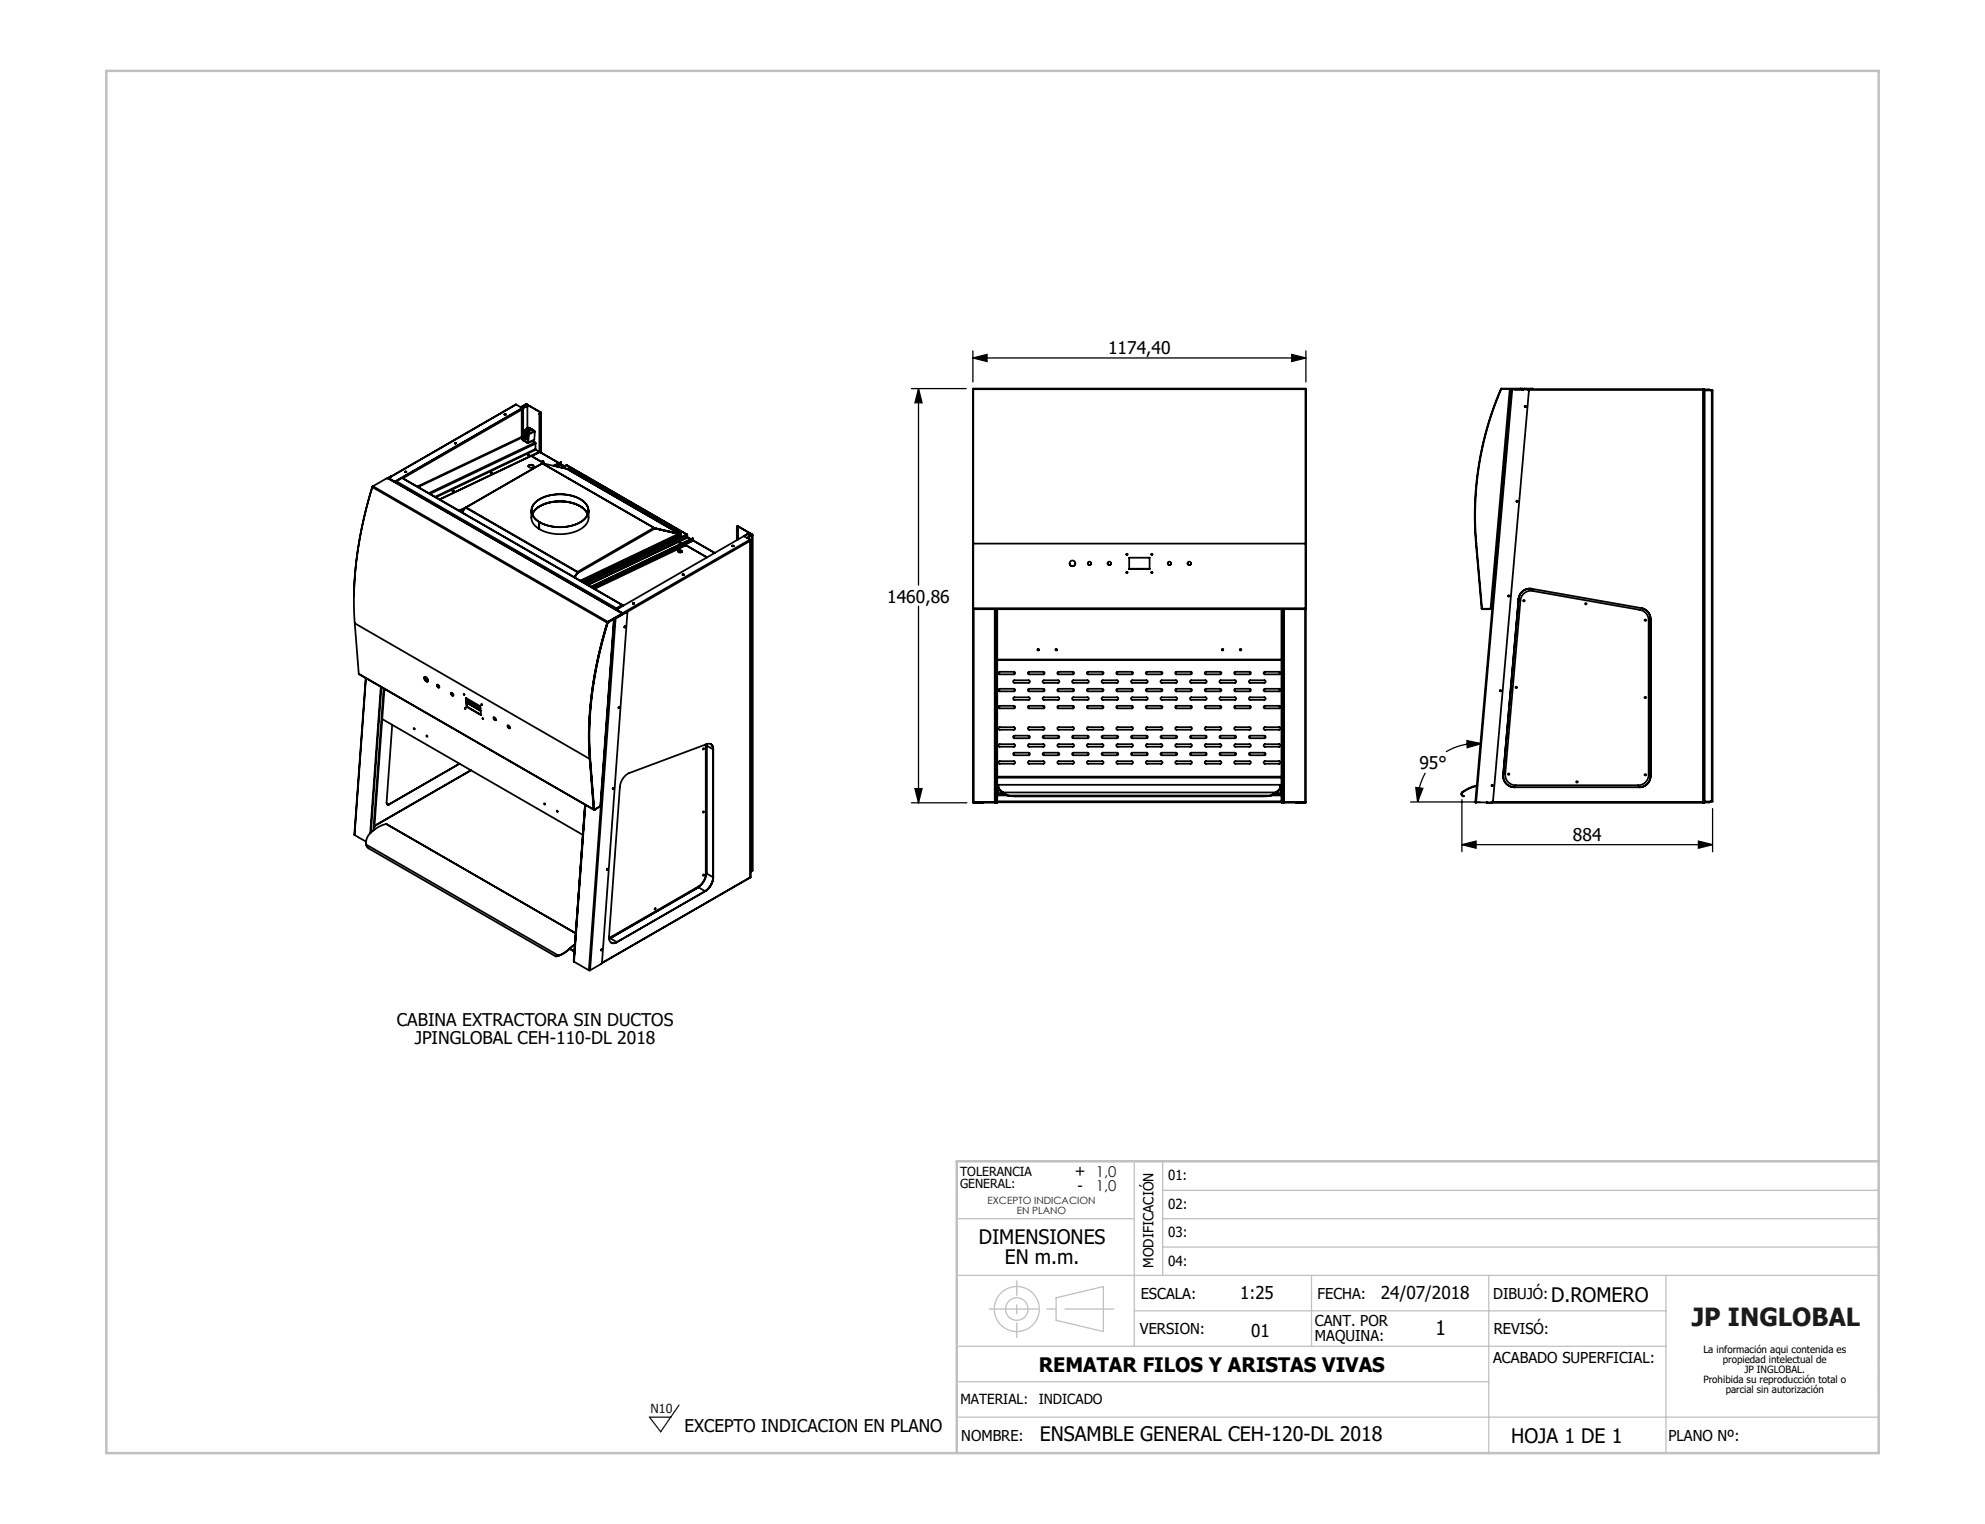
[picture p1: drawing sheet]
<svg xmlns="http://www.w3.org/2000/svg" width="280mm" height="215mm" viewBox="0 0 280 215" stroke-linecap="round" stroke-linejoin="round" font-family="sans-serif">
<g fill="none" stroke="#c0c0c0" stroke-width=".18">
<path d="M135 171.9h25M135 179.9h130M160 163.8v26.1M164 167.9h101M164 171.9h101M164 175.9h101M164 163.8v16.1M185 179.9v10M210 179.9v25.2M235 179.9v25.2M135 194.9h75M135 199.9h130"/>
<path d="M135 189.9h100M149 183.1l6.6-1.6v6.4l-6.6-1.6zM160 184.9h75"/>
<circle cx="143.4" cy="184.7" r="1.59"/>
<circle cx="143.4" cy="184.7" r="3.2"/>
</g>
<g fill="none" stroke="#000" stroke-width=".18">
<path d="M128.6 54.8h7.7M129.6 54.8l.5 2h-1zM129.6 54.8v27.7M137.2 50.5l2-.5v1zM137.2 49.5v4.4M137.2 50.5h47M182.2 50l2 .5-2 .5zM184.2 49.5v4.4M129.6 85.5v27.8M128.6 113.3h7.8M129.1 111.3h1l-.5 2zM199 113.1h9.8"/>
<path d="M199.7 111.1l1 .1-.7 1.9zM201.1 109a8.3 8.3 0 0 0-1.1 4.1M206.2 119.2l2-.5v1zM206.2 112.8v7.4M206.2 119.2h35.4M206.9 104.5l2 .4-1.9 .6zM208.9 104.9a8.3 8.3 0 0 0-4.9 1.2M239.6 118.7l2 .5-2 .5zM241.6 114.1v6.1"/>
</g>
<path d="M95.8 198.2l-2.6 3.8-1.6-2.1h3" fill="none" stroke="#191924" stroke-width=".18"/>
<path d="M265 163.8v41.2" fill="none" stroke="#c0c0c0" stroke-width=".18" stroke-dasharray="15.2 1.3 1.3 1.3" stroke-dashoffset="6.1"/>
<path d="M135 205h130" fill="none" stroke="#c0c0c0" stroke-width=".18" stroke-dasharray="15.2 1.3 1.3 1.3" stroke-dashoffset="-.3"/>
<path d="M139.5 184.7h17.6" fill="none" stroke="#c0c0c0" stroke-width=".18" stroke-dasharray="15.2 1.3 1.3 1.3" stroke-dashoffset="8.4"/>
<path d="M143.4 180.7v8" fill="none" stroke="#c0c0c0" stroke-width=".18" stroke-dasharray="15.2 1.3 1.3 1.3" stroke-dashoffset="13.1"/>
<path d="M15 10h250v195h-250zM265 163.8h-130v41.2" fill="none" stroke="#c0c0c0" stroke-width=".35"/>
<path d="M137.2 50.5l2-.5v1zM182.2 50l2 .5-2 .5zM129.1 111.3h1l-.5 2zM129.6 54.8l.5 2h-1zM239.6 118.7l2 .5-2 .5zM206.2 119.2l2-.5v1zM206.9 104.5l2 .4-1.9 .6zM199.7 111.1l1 .1-.7 1.9z" fill="#000"/>
<g fill="none" stroke="#000" stroke-width=".25">
<path d="M71.2 58.5h.2M71.2 58.4l.2 .1zM71.2 58.5h.1M71.3 58.5h-.1M72.8 57.1l-18.1 10.4M72.8 57.1l.9 .5M73.5 57.7l.1 .1M73.6 57.7h.1M73.6 57.7v.1M73.6 57.8v3.8M73.6 57.8l-16.8 9.7M73.6 57.6v4.1"/>
<path d="M73.7 57.6h.1M73.7 57.6l-17.9 10.3M73.8 57.6h.1M73.8 57.6h-.1M73.8 57.6v3.2M74.1 57h.2M74.1 57l.1 .1M74.1 57l-.6 .5 .7-.4M74.2 57.1h.1M74.2 57.1v.2M74.3 57.3l.1 .1v3M74.3 57.3l-.5 .3"/>
<path d="M74.3 57.1l2 1.1M74.3 57.1v.2M74.3 57l2 1.2M74.3 57v.1M74.3 57.3h.1M76.2 58.3l-.1 .1M76.2 58.3l-.1 .1v5.4M76.2 58.3h.1M76.2 58.3v5.5M76.3 58.2l-.1 .1M76.3 58.2v.1M76.3 58.2h.1"/>
<path d="M76.3 58.2v5.7M137.3 54.9l-.1 21.8M137.3 54.9v21.8M137.3 54.9v-.1h46.8v.1M137.3 54.9h46.8M184.1 54.9l.1 21.8M184.1 54.9v21.8M211.7 54.9a45.2 45.2 0 0 0-3.5 21.8M211.7 54.9h.1M211.8 54.8l-.1 .1M211.8 54.8h2.7M211.8 54.8v.1"/>
<path d="M213 54.9h.1l-2.7 31h-.1zM213.3 55h2.2l.2 .2-5.1 57.8-.2 .2h-2.2M213.3 55h-.1l-5 58.2M213.3 55l-5.1 58.2M213.8 54.9l-.1 .1M214.5 54.9h-2.7a45.1 45.1 0 0 0-3.5 21.8M214.5 54.8h.2M214.5 54.9h.2M214.5 54.8v.1M214.7 54.8l.1 .1M214.7 54.9h.1M214.7 54.8v.1"/>
<path d="M214.7 54.9v.1M214.8 54.9v.1M214.8 54.9h.1M214.8 54.9l.1 .1M214.8 54.9h25.5M214.9 55h.1M214.9 54.9v.1M215 54.9h.1M215 54.8l-.1 .1M215 54.9h1.1M215 54.8h1.1M215 54.8v.1"/>
<path d="M215.6 55h24.6M216.1 54.9h.1M216.1 54.8l.2 .1M216.1 54.8v.1M240.2 55v58.1M240.3 54.9l-.1 .1M240.3 54.9h.1M240.3 55.3h.1M240.3 55.1h.1M240.3 54.9v58.3M240.4 55.1v.2M240.4 55.1h.1"/>
<path d="M240.4 55.3v57.6M240.4 54.9h.7l.2 .2M240.4 54.9v.2M240.5 55.1h1M240.5 55.1v58M241.5 55.1h.1v58h-.1M241.5 55.1v58M52.5 68.7a52.5 52.5 0 0 0-2.5 19.2M52.5 68.7l33.1 19.1M52.5 68.6a56 56 0 0 0-2.6 15.5M52.5 68.6v.1M52.6 68.6h-.1"/>
<path d="M52.6 68.6l-.1 .1M52.6 68.6l33.1 19.1M54.8 67.5h-.1M54.8 67.5h.1M54.8 67.5l32.8 19v.1M54.8 67.5h-.3l-1.9 1.1M54.8 67.5l33 19.1M54.8 67.5l.7 .4M55.1 67.7h.1M55.2 67.2h.1M55.5 67.9h.3M55.7 67.9l.1 .1"/>
<path d="M55.7 67.9h.1M55.8 67.9v.1M55.8 67.9h.1M55.9 67.9l-.1 .2M55.9 67.9l31.1 17.9M56.7 67.4l31.1 18M56.7 67.4l31 18M56.7 67.4l-.8 .5M57.1 66.5l.2 .1zM57.1 66.6h.2zM57.2 66.6h.1M57.5 69.1h.1"/>
<path d="M63.8 69.3h.2zM63.9 69.3h.1M64.1 62.5h.2M64.1 62.5h.2zM64.2 62.5h.1M64.2 62.6h.1M64.3 62.5l-.1 .1M65.2 72.2l-.1 .1M65.3 72.1l-.2 .1M65.6 71.7h.1M65.6 71.7l-.8 .4M65.6 71.7l-.4 .6"/>
<path d="M65.7 71.6l-.1 .1M65.7 71.6l15.8 9.1M65.8 71.6h-.1M65.8 71.6l-.2 .1M65.8 71.6l15.7 9.1M69.2 66.7h.2zM69.3 66.7h.1M73.6 61.6v.1M73.6 61.6l-14.7 7M73.6 61.6h.1M73.6 61.7l-14.6 7M73.7 62l.1 .1"/>
<path d="M73.7 62l.8 .4M73.7 61.7h-.1M73.8 62h.1M73.8 60.8h.1M73.8 60.8l-.1 1.2M73.8 62.1l.6 .4M73.8 62v.1M73.8 61.5v.5M73.9 60.8l-.1 .3M74 60.8h-.1M74 60.7l-.2 .1M74.3 61.8l-.5 .2"/>
<path d="M74.4 62.4v.1M74.4 62.4h.1M74.5 64.2h.2zM74.5 64.2h.1M74.5 65.8a.52 .52 0 0 1 .8 0M74.5 62.4l-.1 .1M74.5 61.2l.1 .1M74.5 61.2l-.1 1.2M74.6 64.2h.1M74.6 65.7a.44 .44 0 0 1 .7 .2 .46 .46 0 0 1-.8-.2zM74.6 61.3l-.1 1.1M74.8 60.4a.81 .81 0 0 0-1 1l.1 .2 .2 .1"/>
<path d="M74.8 60.6a.88 .88 0 0 0-.6 1.1M74.9 60.6v-.1a.54 .54 0 0 0-.8 .4l-.2 .5a.31 .31 0 0 0 .3 .4l-.4 .2M75 72l.1 1.5 .4 .7 .5 .4M75.1 62.2l.4 .2M75.1 64.4h.1M75.1 64.3v.1M75.1 72.5a3.9 3.9 0 0 1 3.6-1.8 4.7 4.7 0 0 1 4.1 1.6l.1 .2M75.1 72.5a3.8 3.8 0 0 1 3.5-1.8 4.7 4.7 0 0 1 4.2 1.6l.1 .2M75.1 72.6a3.9 3.9 0 0 1 3.5-1.8 4.7 4.7 0 0 1 4.2 1.6l.1 .2M75.1 64.4l1.8 1M75.2 60.7a.81 .81 0 0 0-1 .9v.2l.3 .2M75.2 64.2h.1"/>
<path d="M75.3 64.2h.1M75.4 60.8a.47 .47 0 0 0-.5-.2 .47 .47 0 0 0-.4 .4l-.2 .6 .2 .4M75.4 62l-.9 .5M75.4 62l-.9 .4M75.4 60.8v.1M75.4 60.8l-.9 .4M75.4 60.9l-.8 .4M75.4 60.9v1.1M75.5 62.4v.2M75.5 62.4v.1M75.5 62.4l-15 7.2M75.5 62.5h.1"/>
<path d="M75.5 63.3l.1 .1M75.5 62.6v.7M75.5 62.6l-14.8 7.1M75.5 63.3l-14.1 6.8M75.5 70.8a5.8 5.8 0 0 1 7 .1 1.62 1.62 0 0 1-.5 2.7 6.2 6.2 0 0 1-5.9 .1 6 6 0 0 0 6.3-.5 1.64 1.64 0 0 0-.5-2.7 5.9 5.9 0 0 0-6.4 .5 1.63 1.63 0 0 0 .6 2.6 1.63 1.63 0 0 1-.6-2.8zM75.6 63.4l.4 .3v.1M75.6 63.4l-14.1 6.8M76 63.8l-14 6.7M76 63.8h.1M76 63.8l2.8 1.5M76 63.7l.1 .1M76.1 74.6h-.1"/>
<path d="M76.1 73.6h-.1M76.1 73.6v1M76.2 63.8l-1.1 .5v.1M76.2 63.8l2.7 1.5M76.5 65.4l-10.8 6.2-.9 .4M76.5 65.4h.1M76.5 65.4l15.7 9.1M76.5 65.4l-10.7 6.2M76.5 65.1h.2zM76.5 65.4l15.8 9.1M76.5 65.4l3.5 .8M76.6 65.1h-.1"/>
<path d="M76.6 65.1h.1M79.1 65.5v.1M79.1 65.5l-.6 .3M79.1 65.2l-1 .5M79.1 65.2v.3M79.1 65.2l-1.1 .5M79.1 65.6l.4 .2M79.1 65.6l-.5 .2M79.5 66l.3 .1M79.6 65.8l-.5-.3 .5 .3M79.9 65.6h.1M79.9 65.6l17 9.8"/>
<path d="M79.9 65.6l-.7 .4M80 66.2l.3-.2 15.8 9.2M80 66.2l15.8 9.1M83 72v1a2.4 2.4 0 0 1-1.9 2 6.4 6.4 0 0 1-5-.4M92.2 74.5l.2 .1M92.2 74.5h.1M92.2 74.5l-10.7 6.2M92.3 74.5h.1M92.4 74.5l3.4 .8M92.4 74.5h.1M92.4 74.6l-10.9 6.3M95.6 75.3h.1"/>
<path d="M95.7 77.8a.28 .28 0 0 0 .2 .1 .28 .28 0 0 0 .3-.1M95.7 75.3h.1M95.7 75.3l.2 .1M95.7 75.3l-13.8 6.6M95.7 77.7h.5a.23 .23 0 0 1-.3 .2 .23 .23 0 0 1-.2-.2zM95.7 77.7h.4a.19 .19 0 0 1-.2 .2 .19 .19 0 0 1-.2-.2zM95.8 77.7l-.1 .1M95.8 77.7h.3v.2M95.8 75.3h.1M95.8 77.8h.2zM95.9 75.4l.2 .1M95.9 75.4l-13.9 6.6"/>
<path d="M95.9 76.7h.2a.11 .11 0 0 0-.1-.1 .11 .11 0 0 0-.1 .1h.1M96.1 75.5h.1M96.1 75.5l-13.9 6.6M96.1 75.2h.1M96.1 75.2l-.3 .1M96.7 76.9l3 1.7-3-1.7M96.7 76.8v.2l-12.8 6.1M96.9 75.4v.1M96.9 75.4l-14.4 6.9M96.9 75.8l.1 .1M96.9 75.8l-14 6.7M96.9 75.7l.6 .4"/>
<path d="M96.9 75.5v.3M96.9 75.5l-14.3 6.8M97 75.9l.4 .2M97 75.9l-14.1 6.6M97.7 76.3l-14 6.7M97.7 76.2l3.1 1.8M97.7 76l-14.4 6.8M97.7 76l-14.3 6.8M97.7 76v.3M103.3 77h.2M103.3 77h.1M103.4 77h.1z"/>
<path d="M103.9 74.3v.2M103.9 74.3h.1M103.9 74.5h.1M103.9 74.5v1.7M104 74.3v.2M104 74.3h.1M104 74.5v1.7M104.1 74.3h-.2M104.1 74.3h-.1M104.1 74.3l2 1.1M104.1 74.3v1.8M104.9 75.6l-17.8 10.3v.2"/>
<path d="M104.9 75.6l.9 .5M105 75.6h.1M105.4 75.3h.2M105.4 75.3l-.4 .3M105.4 75.3h.1M105.5 75.3l.1 .1v.4M105.5 75.3l-.5 .3M105.8 76.1v.2M105.8 76.1l-18 10.4M105.8 76.1h.1M105.8 76.3v47.5M105.8 76.1v.1"/>
<path d="M105.8 76.3l-17.4 10M105.9 76.2l-.1 47.6M106.1 75.4v.1M106.1 75.5l-.7 .4 .7-.4M106.1 75.5h.1M106.1 75.5v47.4M106.1 75.4h.1M106.2 75.4l-.1 47.5M137.2 76.7h.1M137.2 76.7v36.5M137.3 76.7h46.8M137.3 76.7v9.1"/>
<path d="M150.9 79.5a.4 .4 0 0 0 .4 .4 .4 .4 0 0 0 .4-.4M153.4 79.5a.24 .24 0 0 0 .3 .2 .24 .24 0 0 0 .2-.2M156.2 79.5a.24 .24 0 0 0 .3 .2 .24 .24 0 0 0 .2-.2M158.9 78.2l.1 .1v-.1M159.3 78.7h2.9v1.6h-2.9zM162.4 78.2l.1 .1 .1-.1M164.7 79.5a.24 .24 0 0 0 .3 .2 .24 .24 0 0 0 .2-.2M167.5 79.5a.24 .24 0 0 0 .3 .2 .24 .24 0 0 0 .2-.2M184.1 76.7h.1M184.1 76.7v9.1M184.2 76.7v36.5M208.2 76.7l.8 9.1"/>
<path d="M208.3 76.7l.8 9.2h1.2M208.3 76.7h-.1M50 87.9l33.2 19.2M50 87.9l.6 7.2M50.6 95.1l33.2 19.1M50.6 95.1l33.1 19.1M51.6 95.7l-1.6 22.1M53.7 96.9l-1.5 20.7M53.8 96.9l-1.5 20.6M54.1 97.1l-1.4 20.1M54.2 97.2l-1.4 19.9M59.9 95.7l.5 .3"/>
<path d="M59.9 95.5a.44 .44 0 0 1 .4 .2 .44 .44 0 0 1 0 .5l-.4-.3zM59.9 95.5a.52 .52 0 0 0 .4 .6M61.7 96.6l.2 .2a.14 .14 0 0 1 0 .2 .14 .14 0 0 1-.2-.1zM61.7 96.7l.3 .2M61.7 96.6l.1 .3 .2 .1M61.7 96.8l.3 .1M63.6 97.7l.3 .3a.14 .14 0 0 1-.1 .2 .14 .14 0 0 1-.1-.2zM63.7 97.9l.3 .2M63.7 97.7v.3l.2 .1M65.4 97.9l.1 .1M65.6 99.9l.1 .1M65.7 98.5l2 1.1 .1 1.3-2-1.2z"/>
<path d="M65.8 98.5l.1 1.2M65.8 98.7l2 1.2M65.8 99.1l2 1.2M65.9 99.7h-.1M65.9 99.7l1.9 1.1M67.9 99.3l.1 .1M81.4 80.8l.1 .1M81.5 80.7l-.5 .7M81.5 80.9l-.5 .5M81.5 80.7v.2M81.5 80.7l-.1 .1M81.5 80.7h.1"/>
<path d="M84.9 84.9l.1 .1M85.6 87.8a52.5 52.5 0 0 0-2.4 19.3M85.6 87.8h.1a52.4 52.4 0 0 0-2.5 19.2M85.7 87.8a52.5 52.5 0 0 0-2.5 19.2M85.7 87.8h.1M85.7 87.7l-.1 .1M85.7 87.8a52.5 52.5 0 0 0-2.4 19.3M86.6 87.3h.1M86.6 87.3l-.9 .5M86.6 87.3l-1.9 26.4M86.7 87.2l-.1 .1M86.7 87.2h.1"/>
<path d="M86.7 87.2l-3.6 49.7M86.8 87.2h-.1M86.8 87.2h.1M86.8 87.2l-3.6 49.7M86.9 86h.1M87 85.8l-.1 .2M87 85.9l-.1 .1M87 85.8v.1M87 86l.1 .1M87 86h.1M87.1 86.1l.7 .4M87.3 99.8h.1"/>
<path d="M87.3 99.8v.1zM87.3 86.9h.1M87.3 99.8v.1M87.4 85.6l.1 .1M87.4 86.4h.1M87.4 86.8v.1M87.6 86.7l-1.9 1M87.6 86.6l-1.9 1.1M87.6 86.6v.1M87.7 86.5l.1 .1M87.7 86.6l-.1 .1M87.7 85.4h.1"/>
<path d="M87.7 85.4l-.7 .5M87.7 85.4l-.7 .4M87.8 86.6h.1M87.8 86.6v.1M87.8 85.4v.1M87.8 86.5l.1 .1-.1-.1M87.8 86.5h.1M87.8 85.4h.1M87.9 86.6h-.1M87.9 86.6h.1M88.1 88.4h.1M88.1 88.4v.1v-.1"/>
<path d="M88.2 88.4l-.1 .1M88.3 86.4l-1.5 .8M88.3 86.4h.1M88.4 86.4l.1 .1-3.6 49.3-.1 .2-1.6 .9M88.4 86.4l-1.6 .8M88.4 86.3l-.1 .1M88.4 86.3l.1 .1M89.3 85.1h.2M89.4 85.1h-.1l.1 .1M96.3 81.1h.2zM96.3 81.1h.1M96.3 81.1h.2"/>
<path d="M137.3 85.9h.1M137.3 85.8v.1h46.8v-.1M137.3 85.8h46.8M137.3 85.9v27.3M140.3 85.9v27.3h.1M140.4 85.9v27.3M140.6 85.9v27.3M140.7 85.9v27.3M140.7 93.1h40.1M140.9 99.6h2.1l.2 .2-.2 .1h-2l-.1-.1zM140.9 94.8h2.1l.2 .2-.2 .1h-2l-.1-.1zM140.9 97.2h2.1l.2 .2-.2 .1h-2l-.1-.1z"/>
<path d="M143 98.4h2.1l.2 .2-.2 .1h-2l-.2-.1zM143 96h2.1l.2 .2-.2 .1h-2l-.2-.1zM145 97.2h2.2l.1 .2-.1 .1h-2l-.2-.1zM145 94.8h2.2l.1 .2-.1 .1h-2l-.2-.1zM145 99.6h2.2l.1 .2-.1 .1h-2l-.2-.1zM146.4 91.7l.1-.1 .1 .1M147.1 96h2.1l.2 .2-.2 .1h-2l-.1-.1zM147.1 98.4h2.1l.2 .2-.2 .1h-2l-.1-.1zM148.9 91.7l.1-.1 .1 .1M149.2 99.6h2.1l.2 .2-.2 .1h-2l-.1-.1zM149.2 97.2h2.1l.2 .2-.2 .1h-2l-.1-.1zM149.2 94.8h2.1l.2 .2-.2 .1h-2l-.1-.1z"/>
<path d="M151.3 96h2.1l.2 .2-.2 .1h-2l-.2-.1zM151.3 98.4h2.1l.2 .2-.2 .1h-2l-.2-.1zM153.3 99.6h2.2l.2 .2-.2 .1h-2l-.2-.1zM153.3 94.8h2.2l.2 .2-.2 .1h-2l-.2-.1zM153.3 97.2h2.2l.2 .2-.2 .1h-2l-.2-.1zM155.4 98.4h2.2l.1 .2-.1 .1h-2l-.2-.1zM155.4 96h2.2l.1 .2-.1 .1h-2l-.2-.1zM157.5 97.2h2.1l.2 .2-.2 .1h-2l-.1-.1zM157.5 94.8h2.1l.2 .2-.2 .1h-2l-.1-.1zM157.5 99.6h2.1l.2 .2-.2 .1h-2l-.1-.1zM158.9 80.7l.1 .1v-.1M159.3 80.2h2.9"/>
<path d="M159.6 96h2.1l.2 .2-.2 .1h-2l-.1-.1zM159.6 98.4h2.1l.2 .2-.2 .1h-2l-.1-.1zM161.7 99.6h2.1l.2 .2-.2 .1h-2l-.2-.1zM161.7 94.8h2.1l.2 .2-.2 .1h-2l-.2-.1zM161.7 97.2h2.1l.2 .2-.2 .1h-2l-.2-.1zM162.4 80.7l.1 .1 .1-.1M163.7 98.4h2.2l.2 .2-.2 .1h-2l-.2-.1zM163.7 96h2.2l.2 .2-.2 .1h-2l-.2-.1zM165.8 97.2h2.2l.1 .2-.1 .1h-2l-.2-.1zM165.8 94.8h2.2l.1 .2-.1 .1h-2l-.2-.1zM165.8 99.6h2.2l.1 .2-.1 .1h-2l-.2-.1zM167.9 96h2.1l.2 .2-.2 .1h-2l-.1-.1z"/>
<path d="M167.9 98.4h2.1l.2 .2-.2 .1h-2l-.1-.1zM170 99.6h2.1l.2 .2-.2 .1h-2l-.2-.1zM170 94.8h2.1l.2 .2-.2 .1h-2l-.2-.1zM170 97.2h2.1l.2 .2-.2 .1h-2l-.2-.1zM172.1 98.4h2.1l.2 .2-.2 .1h-2l-.2-.1zM172.1 96h2.1l.2 .2-.2 .1h-2l-.2-.1zM172.4 91.7l.1-.1 .1 .1M174.1 97.2h2.2l.1 .2-.1 .1h-2l-.2-.1zM174.1 94.8h2.2l.1 .2-.1 .1h-2l-.2-.1zM174.1 99.6h2.2l.1 .2-.1 .1h-2l-.2-.1zM174.9 91.7l.1-.1 .1 .1M176.2 96h2.1l.2 .2-.2 .1h-2l-.1-.1z"/>
<path d="M176.2 98.4h2.1l.2 .2-.2 .1h-2l-.1-.1zM178.3 99.6h2.1l.2 .2-.2 .1h-2l-.1-.1zM178.3 94.8h2.1l.2 .2-.2 .1h-2l-.1-.1zM178.3 97.2h2.1l.2 .2-.2 .1h-2l-.1-.1zM180.8 85.9v27.3M181 85.9v27.3h.1M181.1 85.9v27.3M184.1 85.9v27.3M184.1 85.9h.1M209 85.8l.1 .1M209.1 85.8h-.1M209.1 85.9h1.2"/>
<path d="M209.1 85.9h.1M210.3 85.9h.1M210.4 85.8h.1M210.4 85.8l-.1 .1M210.9 80.2l-.5 5.6M214.2 84.5h.1M214.2 84.5a1.6 1.6 0 0 1 1.9-1.4l15.4 2.7a1.6 1.6 0 0 1 1.3 1.6M214.2 84.5l-2.2 24.8M214.9 83.8a1.48 1.48 0 0 1 1.3-.4l15.1 2.6a1.48 1.48 0 0 1 1.3 1.5v21.8a1.48 1.48 0 0 1-1.5 1.5h-17.3a1.48 1.48 0 0 1-1.5-1.6l2.2-24.5 .1-.6zM231.6 85.8h.1a1.6 1.6 0 0 1 1.1 1.6M232.8 87.4v22.1M232.8 87.4h.1"/>
<path d="M50 117.8l1.6 .9M51.6 119.1l.2 .4 .2 .2 26.4 15.2 .4-.1M51.6 119.1l27.2 15.7M52.8 117h.1M53.9 101.4l28.3 16.4M54.5 116.2a4.3 4.3 0 0 0-2.8 2.1l-.1 .8M54.5 116.2v.1M54.5 116.2l26.7 15.5M54.9 113.5h-.3M55.3 102.3l-.8 10.9a.23 .23 0 0 0 .1 .3 .23 .23 0 0 0 .3 0M64.8 107.7l-9.9 5.8M66.4 108.7l-13.6 7.8"/>
<path d="M68.1 101.3l.1 .1M69.6 101.2l.3 .2a.14 .14 0 0 1-.1 .2 .14 .14 0 0 1-.1-.1zM69.7 101.3l.2 .2M69.7 101.2v.3l.2 .1M71.6 102.4l.3 .2a.14 .14 0 0 1-.1 .2 .14 .14 0 0 1-.1-.2zM71.6 102.5l.3 .2M71.6 102.3l.1 .3 .2 .1M82.5 113.5l-1.6 22.1M82.6 113.6l-1.6 22.1M83.2 107.1l.5 7.1M83.2 107l.1 .1M83.2 107l.6 7.2"/>
<path d="M83.2 107v.1M83.3 107.1l.5 7.1M83.7 114.2h.1M83.8 114.2h-.1M83.8 114.2h.1M84.6 113.8h.1M84.7 113.7l-.9 .5M84.7 113.7h.1M84.7 113.6h.1M84.7 113.6v.1M86.5 111.2h.1M86.5 111.2l-.1 .1"/>
<path d="M99.5 105.1l.1 .4v17.8a2.31 2.31 0 0 1-1.1 1.8l-12.2 7-.4 .2M99.6 105v.2l1 .5M99.7 105.2v18M100.3 105a.8 .8 0 0 1 .3 .7M100.6 105.7v18.1M100.6 105.7h.1M100.6 105.7a.67 .67 0 0 0-.2-.6 .67 .67 0 0 0-.7-.1l-10.9 4.1a2.42 2.42 0 0 0-1.4 1.9l-1.5 21.2a.71 .71 0 0 0 .3 .8 .71 .71 0 0 0 .8-.1l-1-.5h-.1M137.2 113.2h.1M137.3 113.2h.1M137.3 113.2l.1 .1M137.3 113.2h1.1M137.3 113.2h-.1"/>
<path d="M137.3 113.2h3.3M137.4 113.2v.1M137.4 113.3h1M137.8 113.2h.1M137.9 113.2h.1M137.9 113.2h-.1M138.4 113.2h.2l-.2 .1M138.4 113.2v.1M138.5 113.2h.2M138.5 113.2h.1M138.7 113.2h.1M140.3 113.2h.1"/>
<path d="M140.4 113.2h.1M140.6 113.2h.1M140.7 109.7h40.1M140.7 113.2h40.1M140.7 112.1h1.2M140.7 109.6h40.1M140.7 113.1h40.1M140.7 112.2h1.4M140.8 111l.2 .4 .5 .4M140.8 111v-.3h39.8v.3M140.8 112h.2M140.8 112h.1"/>
<path d="M140.8 111v.1M140.8 111h.1M140.8 111.1v.9M140.8 112v.1M140.8 112h.9M140.8 111.1h.1M140.9 107.5l2.1-.1 .2 .2-.2 .1h-2l-.1-.1zM140.9 105.1l2.1-.1 .2 .2-.2 .1h-2l-.1-.1zM140.9 102.7l2.1-.1 .2 .2-.2 .1h-2l-.1-.1zM141 112v.1M141 112h.8M141.2 111.6l-.1 .2h.4"/>
<path d="M141.5 111.8l.3 .2M141.5 111.8h.1M141.5 111.8l.7 .4M141.5 111.8h38.4M142.2 112.2l1 .2h35l1.1-.2M142.2 112.2h37.1M143 106.3l2.1-.1 .2 .2-.2 .1h-2l-.2-.1zM143 103.9l2.1-.1 .2 .2-.2 .1h-2l-.2-.1zM145 107.5l2.2-.1 .1 .2-.1 .1h-2l-.2-.1zM145 105.1l2.2-.1 .1 .2-.1 .1h-2l-.2-.1zM145 102.7l2.2-.1 .1 .2-.1 .1h-2l-.2-.1zM147.1 106.3l2.1-.1 .2 .2-.2 .1h-2l-.1-.1z"/>
<path d="M147.1 103.9l2.1-.1 .2 .2-.2 .1h-2l-.1-.1zM149.2 107.5l2.1-.1 .2 .2-.2 .1h-2l-.1-.1zM149.2 105.1l2.1-.1 .2 .2-.2 .1h-2l-.1-.1zM149.2 102.7l2.1-.1 .2 .2-.2 .1h-2l-.1-.1zM151.3 106.3l2.1-.1 .2 .2-.2 .1h-2l-.2-.1zM151.3 103.9l2.1-.1 .2 .2-.2 .1h-2l-.2-.1zM153.3 107.5l2.2-.1 .2 .2-.2 .1h-2l-.2-.1zM153.3 105.1l2.2-.1 .2 .2-.2 .1h-2l-.2-.1zM153.3 102.7l2.2-.1 .2 .2-.2 .1h-2l-.2-.1zM155.4 106.3l2.2-.1 .1 .2-.1 .1h-2l-.2-.1zM155.4 103.9l2.2-.1 .1 .2-.1 .1h-2l-.2-.1zM157.5 107.5l2.1-.1 .2 .2-.2 .1h-2l-.1-.1z"/>
<path d="M157.5 105.1l2.1-.1 .2 .2-.2 .1h-2l-.1-.1zM157.5 102.7l2.1-.1 .2 .2-.2 .1h-2l-.1-.1zM159.6 106.3l2.1-.1 .2 .2-.2 .1h-2l-.1-.1zM159.6 103.9l2.1-.1 .2 .2-.2 .1h-2l-.1-.1zM161.7 107.5l2.1-.1 .2 .2-.2 .1h-2l-.2-.1zM161.7 105.1l2.1-.1 .2 .2-.2 .1h-2l-.2-.1zM161.7 102.7l2.1-.1 .2 .2-.2 .1h-2l-.2-.1zM163.7 106.3l2.2-.1 .2 .2-.2 .1h-2l-.2-.1zM163.7 103.9l2.2-.1 .2 .2-.2 .1h-2l-.2-.1zM165.8 107.5l2.2-.1 .1 .2-.1 .1h-2l-.2-.1zM165.8 105.1l2.2-.1 .1 .2-.1 .1h-2l-.2-.1zM165.8 102.7l2.2-.1 .1 .2-.1 .1h-2l-.2-.1z"/>
<path d="M167.9 106.3l2.1-.1 .2 .2-.2 .1h-2l-.1-.1zM167.9 103.9l2.1-.1 .2 .2-.2 .1h-2l-.1-.1zM170 107.5l2.1-.1 .2 .2-.2 .1h-2l-.2-.1zM170 105.1l2.1-.1 .2 .2-.2 .1h-2l-.2-.1zM170 102.7l2.1-.1 .2 .2-.2 .1h-2l-.2-.1zM172.1 106.3l2.1-.1 .2 .2-.2 .1h-2l-.2-.1zM172.1 103.9l2.1-.1 .2 .2-.2 .1h-2l-.2-.1zM174.1 107.5l2.2-.1 .1 .2-.1 .1h-2l-.2-.1zM174.1 105.1l2.2-.1 .1 .2-.1 .1h-2l-.2-.1zM174.1 102.7l2.2-.1 .1 .2-.1 .1h-2l-.2-.1zM176.2 106.3l2.1-.1 .2 .2-.2 .1h-2l-.1-.1zM176.2 103.9l2.1-.1 .2 .2-.2 .1h-2l-.1-.1z"/>
<path d="M178.3 107.5l2.1-.1 .2 .2-.2 .1h-2l-.1-.1zM178.3 105.1l2.1-.1 .2 .2-.2 .1h-2l-.1-.1zM178.3 102.7l2.1-.1 .2 .2-.2 .1h-2l-.1-.1zM179.3 112.2h1.5M179.5 112.1h1.3M179.6 112h.8M179.7 112h.9M179.9 111.8h.1M179.9 111.8l-.2 .2M179.9 111.8l-.6 .4M180.2 111.6l.1 .2h-.4M180.4 112h.2"/>
<path d="M180.4 112v.1M180.6 111.1h.1M180.6 111l-.2 .4-.5 .4M180.6 112h.1M180.6 111v.1M180.6 111h.1M180.6 111.1v.9M180.6 112v.1M180.8 113.2h.1M181 113.2h.1M181.1 113.2h.1M182.8 113.2h.1"/>
<path d="M182.9 113.2h.1M183 113.2h-.2l.2 .1M183 113.3h1.1M183 113.2v.1M183.5 113.2h.1M183.6 113.2h.1M184.1 113.2v.1M184.1 113.2h.1M184.1 113.2h-3.3M184.1 113.2h-1.1M184.2 113.2l-.1 .1M184.2 113.2h.1"/>
<path d="M206.2 111.8h.1M206.2 111.8a.26 .26 0 0 0 0 .4M206.3 111.8l-.1 .2 .1 .2M206.3 112.2l.2 .2-.3-.2M206.3 112.2h-.1M207.7 111l-.8 .4-.7 .4M207.7 111h.1M207.7 111l-.8 .4-.6 .4M208.2 113.2h.1M208.3 110.9l-.6 .1M208.3 110.8l-.6 .2M209.7 113.2h.1"/>
<path d="M209.8 113.3h.1M209.8 113.3h30.5M210.5 113.1h29.7M212 109.3h.1M212 109.3a1.6 1.6 0 0 0 1.6 1.8h17.6M232.8 109.5a1.6 1.6 0 0 1-1.6 1.6M232.8 109.5h.1M240.2 113.1l.1 .1M240.2 113.1l.1 .2M240.2 113.2h.1M240.3 113.2h.1M240.3 113.1h.1"/>
<path d="M240.3 112.9h.1M240.4 112.9v.2M240.4 113.1h.1M240.4 113.1v.1M240.5 113.1h1M241.3 113.1l-.2 .1h-.7M241.3 113.1h-.1M78.8 134.8h.1M78.8 134.8l-.2 .1M80.3 133.8l-.7 .6-.8 .4M80.3 133.8l.1 .1M80.3 133.9l.7 .4"/>
<path d="M80.4 133.9l-.8 .5-.8 .4M80.4 133.8l.6 .4M80.9 133.4l.2 .1M80.9 135.6l.1 .1M80.9 135.4v.2M81 135.7l2.1 1.2M81 133.3h.1M81.1 133.2l-.7 .7M81.1 133.2l-.8 .6M83.1 136.9h.1M84.8 134h.1M84.8 134v.1"/>
<path d="M85.6 122.6h.1M85.6 122.6v.1zM85.7 122.6h.1M85.7 122.6l-.1 .1M98.5 125.2l1 .5M98.5 125.2h.1M98.5 125.2l-12.4 7.2M99.5 125.7h.1M99.5 125.7l-12.5 7.2a.8 .8 0 0 1-.8 .1l.4 .1 .3-.1M99.6 123.2a2.5 2.5 0 0 1-1.1 2M99.6 123.2l1 .6M99.7 123.2h.1"/>
<path d="M99.7 123.2h-.1M100.6 123.8a2.5 2.5 0 0 1-1.1 1.9M100.6 123.8h.1M105.8 123.8l-20.9 12.1M105.8 123.8l-20.9 12M106.1 122.9l-.2 .1"/>
<circle cx="215.1" cy="57.3" r=".08"/>
<circle cx="63.9" cy="69.3" r=".09"/>
<circle cx="69.3" cy="66.7" r=".09"/>
<circle cx="74.6" cy="64.2" r=".09"/>
<circle cx="103.4" cy="77" r=".09"/>
<circle cx="151.3" cy="79.5" r=".4"/>
<circle cx="153.7" cy="79.5" r=".24"/>
<circle cx="156.5" cy="79.5" r=".24"/>
<circle cx="159" cy="78.2" r=".08"/>
<circle cx="162.5" cy="78.2" r=".08"/>
<circle cx="165" cy="79.5" r=".24"/>
<circle cx="167.8" cy="79.5" r=".24"/>
<circle cx="214" cy="70.7" r=".08"/>
<circle cx="65.4" cy="98" r=".07"/>
<circle cx="65.6" cy="99.9" r=".07"/>
<circle cx="67.9" cy="99.4" r=".07"/>
<circle cx="87.3" cy="99.9" r=".07"/>
<circle cx="88.1" cy="88.5" r=".07"/>
<circle cx="89.4" cy="85.1" r=".09"/>
<circle cx="96.4" cy="81" r=".09"/>
<circle cx="146.5" cy="91.7" r=".1"/>
<circle cx="149" cy="91.7" r=".1"/>
<circle cx="159" cy="80.8" r=".08"/>
<circle cx="162.5" cy="80.8" r=".08"/>
<circle cx="172.5" cy="91.7" r=".1"/>
<circle cx="175" cy="91.7" r=".1"/>
<circle cx="211.6" cy="97.4" r=".08"/>
<circle cx="211.6" cy="97.4" r=".06"/>
<circle cx="212.8" cy="84.1" r=".06"/>
<circle cx="212.8" cy="84.1" r=".08"/>
<circle cx="213.9" cy="97" r=".1"/>
<circle cx="214.9" cy="84.7" r=".1"/>
<circle cx="223.7" cy="85.2" r=".1"/>
<circle cx="232.1" cy="87.5" r=".1"/>
<circle cx="232.1" cy="98.4" r=".1"/>
<circle cx="58.4" cy="102.8" r=".08"/>
<circle cx="60.2" cy="103.8" r=".08"/>
<circle cx="68.1" cy="101.4" r=".07"/>
<circle cx="76.8" cy="113.4" r=".08"/>
<circle cx="78.6" cy="114.4" r=".08"/>
<circle cx="86.5" cy="111.2" r=".07"/>
<circle cx="99.2" cy="105.7" r=".09"/>
<circle cx="99.2" cy="114.6" r=".09"/>
<circle cx="210.5" cy="110.8" r=".08"/>
<circle cx="210.5" cy="110.8" r=".06"/>
<circle cx="212.8" cy="109.2" r=".1"/>
<circle cx="222.4" cy="110.3" r=".1"/>
<circle cx="232.1" cy="109.3" r=".1"/>
<circle cx="84.8" cy="134" r=".07"/>
<circle cx="85.7" cy="122.6" r=".07"/>
<circle cx="92.4" cy="128.2" r=".09"/>
<circle cx="99.2" cy="123.5" r=".09"/>
</g>
<text font-size="3.5" fill="#191924" x="238.6" y="187.1">JP INGLOBAL</text>
<g font-size="2.8">
<text x="138.1" y="175.5">DIMENSIONES</text>
<text x="141.7" y="178.4">EN m.m.</text>
<text x="218.8" y="183.6">D.ROMERO</text>
<text x="202.5" y="188.3">1</text>
<text x="146.5" y="193.5">REMATAR FILOS Y ARISTAS VIVAS</text>
<text x="146.7" y="203.3">ENSAMBLE GENERAL CEH-120-DL 2018</text>
<text x="213.2" y="203.6">HOJA 1 DE 1</text>
</g>
<g font-size="2.5">
<text x="156.3" y="50">1174,40</text>
<text x="125.1" y="85">1460,86</text>
<text x="200.2" y="108.5">95°</text>
<text x="221.9" y="118.6">884</text>
<text x="56" y="144.8">CABINA EXTRACTORA SIN DUCTOS</text>
<text x="58.5" y="147.3">JPINGLOBAL CEH-110-DL 2018</text>
<text x="174.9" y="183.3">1:25</text>
<text x="194.8" y="183.2">24/07/2018</text>
<text x="176.5" y="188.6">01</text>
<text x="96.5" y="202">EXCEPTO INDICACION EN PLANO</text>
</g>
<g font-size="2.1">
<text x="151.6" y="165.8">+ 1,0</text>
<text x="152" y="168">-</text>
<text x="160.9" y="183.3">ESCALA:</text>
<text x="185.8" y="183.2">FECHA:</text>
<text x="210.6" y="183.2">DIBUJÓ:</text>
<text x="160.8" y="188.3">VERSION:</text>
<text x="185.5" y="187.1">CANT. POR</text>
<text x="185.5" y="189.2">MAQUINA:</text>
<text x="210.7" y="188.2">REVISÓ:</text>
<text x="210.6" y="192.3">ACABADO SUPERFICIAL:</text>
<text x="135.6" y="203.3">NOMBRE:</text>
<text x="235.4" y="203.3">PLANO Nº:</text>
</g>
<text font-size="2.1" fill="#191924" x="154.6" y="168">1,0</text>
<g font-size="2">
<text x="164.8" y="166.5">01:</text>
<text x="164.8" y="170.6">02:</text>
<text x="162.7" y="178.9" transform="rotate(-90 162.7 178.9)">MODIFICACIÓN</text>
<text x="164.8" y="178.6">04:</text>
<text x="164.8" y="174.6">03:</text>
<text x="135.5" y="198.1">MATERIAL:</text>
<text x="146.5" y="198.1">INDICADO</text>
</g>
<g font-size="1.8">
<text x="135.4" y="165.8">TOLERANCIA</text>
<text x="135.4" y="167.6">GENERAL:</text>
</g>
<text font-size="1.8" fill="#191924" x="91.8" y="199.3">N10</text>
<g font-size="1.4" fill="#191924">
<text x="139.3" y="169.9">EXCEPTO INDICACION</text>
<text x="143.4" y="171.3">EN PLANO</text>
</g>
<g font-size="1.4">
<text x="240.3" y="190.9">La información aqui contenida es</text>
<text x="240.3" y="195.1">Prohibida su reproducción total o</text>
<text x="243" y="192.3">propiedad intelectual de</text>
<text x="243.4" y="196.5">parcial sin autorización</text>
<text x="246.1" y="193.7">JP INGLOBAL.</text>
</g>
</svg>
